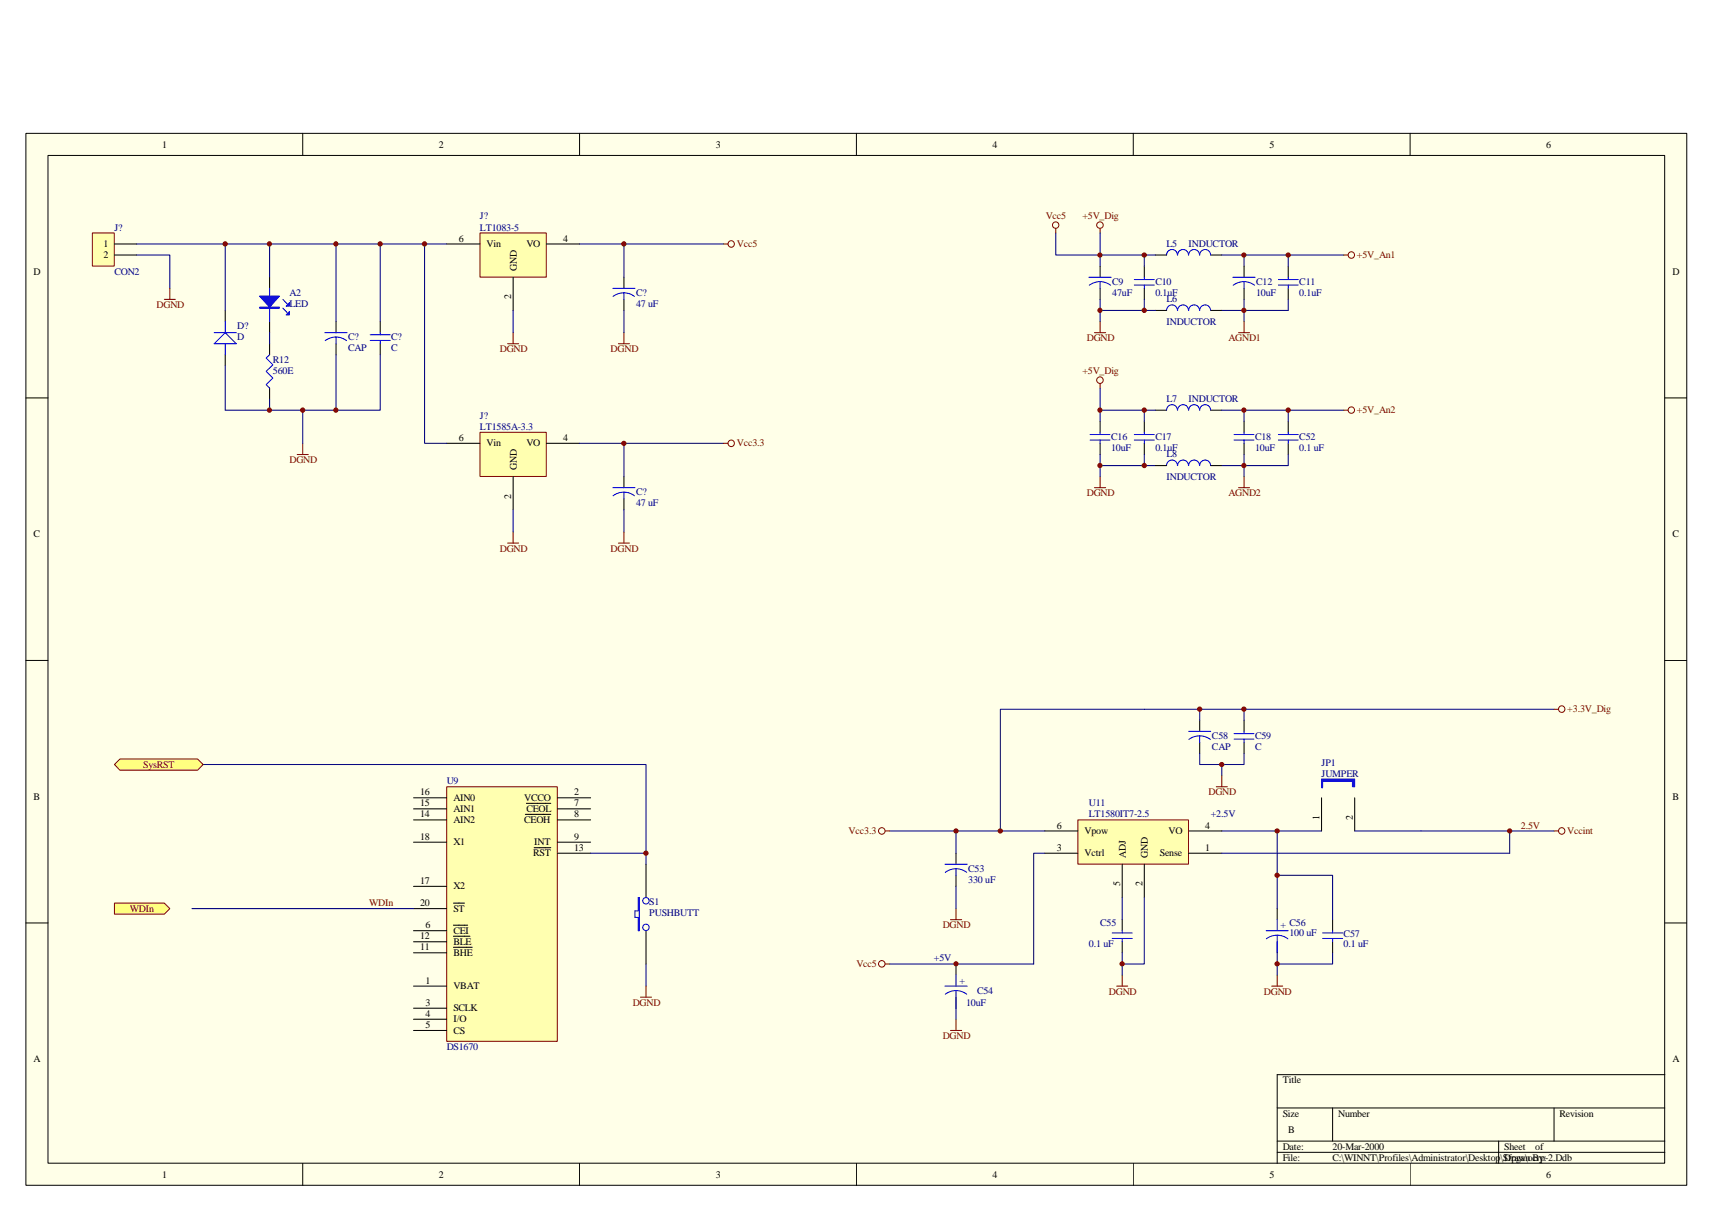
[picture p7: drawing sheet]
<svg xmlns="http://www.w3.org/2000/svg" width="420mm" height="297mm" viewBox="0 0 420 297" stroke-linecap="round" stroke-linejoin="round" font-family="sans-serif">
<path d="M6.3 32.7h407.4v258h-407.4z" fill="#ffffe8"/>
<g fill="none" stroke="#000" stroke-width=".25">
<path d="M6.3 32.7h407.4v258h-407.4zM11.8 38.1h396.5v247.2h-396.5zM74.3 32.7v5.4M142.2 32.7v5.4M210.1 32.7v5.4M278 32.7v5.4M345.9 32.7v5.4M66.1 68v2.7M66.1 78.9v2.7M280.7 65.3v2.7M280.7 70.7v2.7M283.4 62.6h2.7"/>
<path d="M297 62.6h2.7M316 65.3v2.7M316 70.7v2.7M6.3 97.6h5.5M66.1 84.3v2.7M66.1 95.2v2.7M408.3 97.6h5.5M269.8 103.3v2.7M269.8 108.7v2.8M280.7 103.3v2.7M280.7 108.7v2.8M283.4 100.6h2.7"/>
<path d="M297 100.6h2.7M305.1 103.3v2.7M305.1 108.7v2.8M6.3 162h5.5M408.3 162h5.5M324.1 195.7v8.1M332.3 195.7v8.1M6.3 226.4h5.5M234.5 236.5v2.7M313.3 222.9v2.7M313.3 231v2.7M408.3 226.4h5.5"/>
<path d="M234.5 244.6v2.7M313.3 271.8h95M313.3 279.9h95M326.9 271.8v8.1M367.6 279.9v5.5M381.2 271.8v8.1M408.3 263.6h-95v21.8M74.3 285.4v5.4M142.2 285.4v5.4M210.1 285.4v5.4M278 285.4v5.4M313.3 282.6h95"/>
<path d="M345.9 285.4v5.4"/>
</g>
<g fill="none" stroke="#800000" stroke-width=".25">
<path d="M269.8 56v1.1M269.8 78.9v2.7M305.1 78.9v2.7M268.4 81.6h2.8M269.8 94.1v1.1M303.8 81.6h2.7M72.9 111.5h2.7M74.3 108.7v2.8M268.4 119.6h2.8M269.8 116.9v2.7M303.8 119.6h2.7M305.1 116.9v2.7"/>
<path d="M217.1 236.5h1.1M233.1 225.6h2.8M234.5 222.9v2.7M313.3 239.2v2.7M233.1 252.8h2.8M234.5 250v2.8M311.9 241.9h2.7"/>
<circle cx="269.8" cy="55.2" r=".79"/>
<circle cx="269.8" cy="93.2" r=".8"/>
<circle cx="216.3" cy="236.4" r=".8"/>
</g>
<g fill="none" stroke="#00f" stroke-width=".25">
<path d="M66.1 70.7v8.2M69.4 75.6l1 1.1M69.4 73.4l1 1.1M278.2 69.9h4.9M278.2 68.6h4.9M280.7 68v.6M280.7 69.9v.8M286.1 62.6a1.33 1.33 0 0 1 1.4-1.4 1.33 1.33 0 0 1 1.3 1.4 1.35 1.35 0 0 1 1.4-1.4 1.35 1.35 0 0 1 1.3 1.4M291.5 62.6a1.33 1.33 0 0 1 1.4-1.4 1.33 1.33 0 0 1 1.3 1.4M294.3 62.6a1.33 1.33 0 0 1 1.3-1.4 1.33 1.33 0 0 1 1.3 1.4M313.6 69.9h4.8M313.6 68.6h4.8"/>
<path d="M316 68v.6M316 69.9v.8M66.1 87l-.8 .8 1.6 1.7-1.6 1.6 1.6 1.6-1.6 1.6 .8 .9M267.4 107.9h4.8M267.4 106.6h4.8M269.8 106v.6M269.8 107.9v.8M278.2 107.9h4.9M278.2 106.6h4.9M280.7 106v.6M280.7 107.9v.8M286.1 100.6a1.33 1.33 0 0 1 1.4-1.3 1.33 1.33 0 0 1 1.3 1.3 1.35 1.35 0 0 1 1.4-1.3 1.35 1.35 0 0 1 1.3 1.3"/>
<path d="M291.5 100.6a1.33 1.33 0 0 1 1.4-1.3 1.33 1.33 0 0 1 1.3 1.3M294.3 100.6a1.33 1.33 0 0 1 1.3-1.3 1.33 1.33 0 0 1 1.3 1.3M302.7 107.9h4.9M302.7 106.6h4.9M305.1 106v.6M305.1 107.9v.8M234.5 239.2v2.7M310.6 228.3h5.4M313.3 229.4l1.3 .2 1.3 .7M313.3 229.4l-1.4 .2-1.3 .7M313.3 225.6v2.7M313.3 229.4v4.3"/>
<path d="M231.8 241.9h5.4M234.5 243l1.4 .2 1.2 .7M234.5 243l-1.4 .2-1.2 .7M234.5 243v4.3"/>
</g>
<g fill="none" stroke="#000080" stroke-width=".25">
<path d="M269.8 57.1v8.2M269.8 62.6h13.6M269.8 73.4v2.7M280.7 62.6v2.7M280.7 73.4v2.7M299.7 62.6h29.9M305.1 62.6v2.7M305.1 73.4v5.5M66.1 97.9v2.7M269.8 95.2v8.1M269.8 111.5v2.7M269.8 100.6h13.6"/>
<path d="M280.7 100.6v2.7M280.7 111.5v2.7M299.7 100.6h29.9M305.1 100.6v2.7M305.1 111.5v5.4M299.7 203.8h24.4M218.2 236.5h35.3"/>
</g>
<g fill="#00f" stroke="#00f" stroke-width=".25">
<path d="M63.7 72.6h4.8l-2.4 2.7z" fill-rule="evenodd"/>
<path d="M63.7 75.3h4.8v.3h-4.8z" fill-rule="evenodd"/>
<path d="M71 76.4v.8h-.8z" fill-rule="evenodd"/>
<path d="M71 74.2v.9h-.8z" fill-rule="evenodd"/>
<path d="M324.1 191.1h8.2v1.9h-.6v-1.4h-7.3v1.6h-.3z" fill-rule="evenodd"/>
</g>
<path d="M109.6 193h27.1v62.4h-27.1z" fill="#ffffb0"/>
<g fill="none" stroke="#800000" stroke-width=".25">
<path d="M259 56v1.1M109.6 193h27.1v62.4h-27.1zM275.3 239.2v2.7M273.9 241.9h2.7"/>
<circle cx="258.9" cy="55.2" r=".79"/>
</g>
<g fill="none" stroke="#000" stroke-width=".25">
<path d="M55.2 76.1v2.8M55.2 87v2.7M101.4 195.7h8.2M101.4 198.4h8.2M128.9 199.8h6.2M129.1 197h6M136.7 195.7h8.2M136.7 198.4h8.2M101.4 201.1h8.2M101.4 206.6h8.2M101.4 217.4h8.2M131 207.9h4.1"/>
<path d="M136.7 201.1h8.2M136.7 206.6h8.2M136.7 209.3h8.2M158.5 212v8.2M101.4 222.9h8.2M101.4 228.3h8.2M101.4 231h8.2M101.4 233.7h8.2M111.2 221.5h2.7M111.2 226.9h3.5M111.2 229.6h4.1M111.2 232.4h4.6"/>
<path d="M158.5 228.3v8.2M101.4 247.3h8.2M101.4 252.8h8.2M101.4 250h8.2M101.4 241.9h8.2"/>
</g>
<g fill="none" stroke="#00f" stroke-width=".25">
<path d="M55.2 78.9v2.7M52.5 84.3l2.7-2.7 2.8 2.7zM52.5 81.6h5.5M55.2 84.3v2.7M156.5 220.2h.3v8.1h-.3v-3.3h-.8v-1.6h.8z"/>
<circle cx="158.4" cy="220.9" r=".79"/>
<circle cx="158.4" cy="227.5" r=".79"/>
</g>
<path d="M259 57.1v5.5h10.8M55.2 89.7v10.9M283.4 114.2h-13.6v2.7" fill="none" stroke="#000080" stroke-width=".25"/>
<path d="M264.4 201.2h27.1v10.7h-27.1z" fill="#ffffb0"/>
<g fill="none" stroke="#800000" stroke-width=".25">
<path d="M329.6 62.6h1.1M329.6 100.6h1.1M381.2 174h1.1M298.3 193h2.7M299.7 190.3v2.7M217.1 203.8h1.1M264.4 201.1h27.1v10.8h-27.1zM381.2 203.8h1.1M157.1 244.6h2.7M158.5 241.9v2.7"/>
<circle cx="331.4" cy="62.5" r=".79"/>
<circle cx="331.4" cy="100.6" r=".79"/>
<circle cx="383" cy="173.9" r=".79"/>
<circle cx="216.3" cy="203.8" r=".8"/>
<circle cx="383" cy="203.8" r=".79"/>
</g>
<g fill="none" stroke="#000" stroke-width=".25">
<path d="M269.8 65.3v2.7M269.8 70.7v2.7M283.4 76.1h2.7M297 76.1h2.7M305.1 65.3v2.7M305.1 70.7v2.7M283.4 114.2h2.7M297 114.2h2.7M316 103.3v2.7M316 108.7v2.8M294.3 176.7v2.7M305.1 176.7v2.7"/>
<path d="M294.3 182.1v2.7M305.1 182.1v2.7M234.5 209.3v2.7M234.5 214.7v2.7M256.2 203.8h8.2M256.2 209.3h8.2M275.3 212v8.2M280.7 212v8.2M291.5 203.8h8.2M291.5 209.3h8.2M275.3 225.6v2.7M275.3 231v2.7"/>
<path d="M326.9 225.6v2.7M326.9 231v2.7"/>
</g>
<g fill="none" stroke="#000080" stroke-width=".25">
<path d="M283.4 76.1h-13.6v2.8M316 62.6v2.7M316 73.4v2.7h-16.3M55.2 100.6h10.9M74.3 100.6v8.1M316 111.5v2.7h-16.3M316 100.6v2.7M294.3 174v2.7M305.1 174v2.7M381.2 174h-135.8v29.8M294.3 184.8v2.7h10.8v-2.7M299.7 187.5v2.8"/>
<path d="M144.9 209.3h13.6v2.7M218.2 203.8h38M234.5 203.8v5.5M234.5 217.4v5.5M256.2 209.3h-2.7v27.2M313.3 214.7h13.6v10.9M313.3 203.8v19.1M332.3 203.8h48.9M370.3 203.8v5.5h-70.6M47.1 222.9h54.3M158.5 236.5v5.4M275.3 220.2v5.4"/>
<path d="M275.3 233.7v5.5M280.7 220.2v16.3h-5.4M313.3 233.7v5.5M326.9 233.7v2.8h-13.6M234.5 247.3v2.7"/>
</g>
<g fill="none" stroke="#00f" stroke-width=".25">
<path d="M267.1 68h5.4M269.8 69.1l1.4 .2 1.2 .7M269.8 69.1l-1.4 .2-1.2 .7M269.8 69.1v1.6M286.1 76.1a1.33 1.33 0 0 1 1.4-1.3 1.33 1.33 0 0 1 1.3 1.3 1.35 1.35 0 0 1 1.4-1.3 1.35 1.35 0 0 1 1.3 1.3M291.5 76.1a1.33 1.33 0 0 1 1.4-1.3 1.33 1.33 0 0 1 1.3 1.3M294.3 76.1a1.33 1.33 0 0 1 1.3-1.3 1.33 1.33 0 0 1 1.3 1.3M302.4 68h5.4M305.1 69.1l1.4 .2 1.2 .7M305.1 69.1l-1.4 .2-1.2 .7M305.1 69.1v1.6M286.1 114.2a1.33 1.33 0 0 1 1.4-1.4 1.33 1.33 0 0 1 1.3 1.4 1.35 1.35 0 0 1 1.4-1.4 1.35 1.35 0 0 1 1.3 1.4"/>
<path d="M291.5 114.2a1.33 1.33 0 0 1 1.4-1.4 1.33 1.33 0 0 1 1.3 1.4M294.3 114.2a1.33 1.33 0 0 1 1.3-1.4 1.33 1.33 0 0 1 1.3 1.4M313.6 107.9h4.8M313.6 106.6h4.8M316 106v.6M316 107.9v.8M291.5 179.4h5.5M302.7 179.9h4.9M305.1 179.4v.5M294.3 180.5l1.3 .2 1.3 .7M294.3 180.5l-1.5 .2-1.2 .7M294.3 180.5v1.6"/>
<path d="M302.7 181.3h4.9M305.1 181.3v.8M231.8 212h5.4M234.5 213.1l1.4 .2 1.2 .7M234.5 213.1l-1.4 .2-1.2 .7M234.5 213.1v1.6M272.8 230.2h4.9M272.8 228.8h4.9M275.3 228.3v.5M275.3 230.2v.8M324.4 230.2h4.9M324.4 228.8h4.9"/>
<path d="M326.9 228.3v.5M326.9 230.2v.8"/>
</g>
<g fill="#800000" stroke="#800000" stroke-width=".25">
<circle cx="269.8" cy="62.6" r=".51"/>
<circle cx="280.7" cy="76.1" r=".52"/>
<circle cx="280.7" cy="62.6" r=".52"/>
<circle cx="269.8" cy="76.1" r=".52"/>
<circle cx="269.8" cy="100.6" r=".52"/>
<circle cx="280.7" cy="114.2" r=".52"/>
<circle cx="280.7" cy="100.6" r=".52"/>
<circle cx="269.8" cy="114.2" r=".52"/>
<circle cx="305.1" cy="100.6" r=".52"/>
<circle cx="305.1" cy="114.2" r=".52"/>
<circle cx="316" cy="100.6" r=".52"/>
<circle cx="305.1" cy="76.1" r=".52"/>
<circle cx="305.1" cy="62.6" r=".51"/>
<circle cx="316" cy="62.6" r=".52"/>
</g>
<path d="M28.1 221.5h12.2l1.4 1.4-1.4 1.3h-12.2z" fill-rule="evenodd" fill="#ffff80" stroke="#800000" stroke-width=".25"/>
<path d="M47.1 187.5h111.4v21.8" fill="none" stroke="#000080" stroke-width=".25"/>
<circle cx="158.4" cy="209.3" r=".52" fill="#800000" stroke="#800000" stroke-width=".25"/>
<path d="M28.1 187.5l1.3-1.3h19.1l1.3 1.3-1.3 1.4h-19.1z" fill-rule="evenodd" fill="#ffff80" stroke="#800000" stroke-width=".25"/>
<g fill="#800000" stroke="#800000" stroke-width=".25">
<circle cx="275.2" cy="236.4" r=".52"/>
<circle cx="313.3" cy="203.8" r=".52"/>
<circle cx="370.3" cy="203.8" r=".51"/>
<circle cx="294.3" cy="173.9" r=".52"/>
<circle cx="305.1" cy="173.9" r=".51"/>
<circle cx="299.7" cy="187.5" r=".52"/>
<circle cx="313.3" cy="214.7" r=".52"/>
<circle cx="313.3" cy="236.4" r=".52"/>
<circle cx="234.5" cy="236.4" r=".51"/>
<circle cx="234.5" cy="203.8" r=".51"/>
<circle cx="245.4" cy="203.8" r=".52"/>
</g>
<path d="M22.7 57.2h5.3v8.1h-5.3z" fill="#ffffb0"/>
<path d="M22.6 57.1h5.4v8.2h-5.4zM40.3 73.4h2.7M41.7 70.7v2.7" fill="none" stroke="#800000" stroke-width=".25"/>
<path d="M28.1 59.8h5.4M28.1 62.6h5.4" fill="none" stroke="#000" stroke-width=".25"/>
<path d="M33.5 59.8h32.6M33.5 62.6h8.2v8.1" fill="none" stroke="#000080" stroke-width=".25"/>
<path d="M117.8 57.2h16.2v10.8h-16.2z" fill="#ffffb0"/>
<path d="M117.7 57.1h16.3v10.9h-16.3z" fill="none" stroke="#800000" stroke-width=".25"/>
<path d="M109.6 59.8h8.1M134 59.8h8.2M125.9 68v8.1" fill="none" stroke="#000" stroke-width=".25"/>
<path d="M117.8 106.1h16.2v10.8h-16.2z" fill="#ffffb0"/>
<g fill="none" stroke="#800000" stroke-width=".25">
<path d="M177.5 59.8h1.1M124.5 84.3h2.7M125.9 81.6v2.7M151.7 84.3h2.7M153 81.6v2.7M117.7 106h16.3v10.9h-16.3zM177.5 108.7h1.1M124.5 133.2h2.7M125.9 130.5v2.7M151.7 133.2h2.7M153 130.5v2.7"/>
<circle cx="179.3" cy="59.8" r=".79"/>
<circle cx="179.3" cy="108.7" r=".79"/>
</g>
<path d="M82.4 78.9v2.7M93.3 78.9v2.7M153 68v2.7M153 73.4v2.7M82.4 84.3v2.7M93.3 84.3v2.7M109.6 108.7h8.1M125.9 116.9v8.1M134 108.7h8.2M153 116.9v2.7M153 122.3v2.7" fill="none" stroke="#000" stroke-width=".25"/>
<g fill="none" stroke="#000080" stroke-width=".25">
<path d="M55.2 59.8v16.3M82.4 59.8v19.1M93.3 59.8v19.1M104.1 59.8v48.9h5.5M109.6 59.8h-43.5v8.2M142.2 59.8h35.3M153 59.8v8.2M125.9 76.1v5.5M153 76.1v5.5M66.1 81.6v2.7M82.4 87v13.6M93.3 87v13.6h-27.2"/>
<path d="M142.2 108.7h35.3M153 108.7v8.2M125.9 125v5.5M153 125v5.5"/>
</g>
<g fill="none" stroke="#00f" stroke-width=".25">
<path d="M150.3 70.7h5.4M150.4 72.7a4.3 4.3 0 0 1 5.2 0M153 71.8v1.6M79.7 81.6h5.4M79.8 83.6a4.3 4.3 0 0 1 5.2 0M82.4 82.7v1.6M90.8 83.5h4.9M90.8 82.1h4.9M93.3 81.6v.5M93.3 83.5v.8M150.3 119.6h5.4M150.4 121.6a4.3 4.3 0 0 1 5.2 0"/>
<path d="M153 120.7v1.6"/>
</g>
<g fill="#800000" stroke="#800000" stroke-width=".25">
<circle cx="104.1" cy="59.8" r=".52"/>
<circle cx="66.1" cy="59.8" r=".52"/>
<circle cx="55.2" cy="59.8" r=".52"/>
<circle cx="82.4" cy="59.8" r=".52"/>
<circle cx="93.2" cy="59.8" r=".52"/>
<circle cx="66.1" cy="100.6" r=".52"/>
<circle cx="82.4" cy="100.6" r=".52"/>
<circle cx="153" cy="108.7" r=".52"/>
<circle cx="153" cy="59.8" r=".52"/>
<circle cx="74.2" cy="100.6" r=".52"/>
</g>
<g font-size="2.5">
<text x="39.8" y="36.2">1</text>
<text x="107.7" y="36.2">2</text>
<text x="175.6" y="36.2">3</text>
<text x="243.5" y="36.2">4</text>
<text x="311.4" y="36.2">5</text>
<text x="379.3" y="36.2">6</text>
<text x="112.6" y="59.3">6</text>
<text x="138.1" y="59.3">4</text>
<text x="25.4" y="60.6">1</text>
<text x="25.4" y="63.3">2</text>
<text x="119.3" y="60.6">Vin</text>
<text x="129.1" y="60.6">VO</text>
<text x="8.3" y="67.4">D</text>
<text x="126.7" y="66.4" transform="rotate(-90 126.7 66.4)">GND</text>
<text x="410.3" y="67.4">D</text>
<text x="125.4" y="73.4" transform="rotate(-90 125.4 73.4)">2</text>
<text x="112.6" y="108.1">6</text>
<text x="119.3" y="109.5">Vin</text>
<text x="129.1" y="109.5">VO</text>
<text x="138.1" y="108.1">4</text>
<text x="126.7" y="115.3" transform="rotate(-90 126.7 115.3)">GND</text>
<text x="125.4" y="122.3" transform="rotate(-90 125.4 122.3)">2</text>
<text x="8.3" y="131.8">C</text>
<text x="410.3" y="131.8">C</text>
<text x="8.3" y="196.2">B</text>
<text x="103" y="195.1">16</text>
<text x="103" y="197.8">15</text>
<text x="111.2" y="196.5">AIN0</text>
<text x="128.6" y="196.5">VCCO</text>
<text x="140.8" y="195.1">2</text>
<text x="140.8" y="197.8">7</text>
<text x="410.3" y="196.2">B</text>
<text x="103" y="200.5">14</text>
<text x="111.2" y="199.2">AIN1</text>
<text x="111.2" y="201.9">AIN2</text>
<text x="128.6" y="201.9">CEOH</text>
<text x="129.1" y="199.2">CEOL</text>
<text x="140.8" y="200.5">8</text>
<text x="259.2" y="203.2">6</text>
<text x="295.6" y="203.2">4</text>
<text x="323.7" y="201.1" transform="rotate(-90 323.7 201.1)">1</text>
<text x="331.8" y="201.1" transform="rotate(-90 331.8 201.1)">2</text>
<text x="103" y="205.9">18</text>
<text x="111.2" y="207.3">X1</text>
<text x="131" y="207.3">INT</text>
<text x="140.8" y="205.9">9</text>
<text x="140.8" y="208.7">13</text>
<text x="259.2" y="208.7">3</text>
<text x="266" y="204.6">Vpow</text>
<text x="286.6" y="204.6">VO</text>
<text x="295.6" y="208.7">1</text>
<text x="130.8" y="210">RST</text>
<text x="266" y="210">Vctrl</text>
<text x="276.1" y="210.3" transform="rotate(-90 276.1 210.3)">ADJ</text>
<text x="281.6" y="210.3" transform="rotate(-90 281.6 210.3)">GND</text>
<text x="284.5" y="210">Sense</text>
<text x="103" y="216.8">17</text>
<text x="111.2" y="218.2">X2</text>
<text x="274.8" y="217.4" transform="rotate(-90 274.8 217.4)">5</text>
<text x="280.2" y="217.4" transform="rotate(-90 280.2 217.4)">2</text>
<text x="103" y="222.3">20</text>
<text x="104.4" y="227.7">6</text>
<text x="111.2" y="223.6">ST</text>
<text x="103" y="230.4">12</text>
<text x="103" y="233.1">11</text>
<text x="111.2" y="229.1">CEI</text>
<text x="111.2" y="231.8">BLE</text>
<text x="111.2" y="234.5">BHE</text>
<text x="104.4" y="241.3">1</text>
<text x="111.2" y="242.6">VBAT</text>
<text x="104.4" y="246.7">3</text>
<text x="104.4" y="249.4">4</text>
<text x="111.2" y="248.1">SCLK</text>
<text x="111.2" y="250.8">I/O</text>
<text x="104.4" y="252.1">5</text>
<text x="111.2" y="253.5">CS</text>
<text x="8.3" y="260.5">A</text>
<text x="410.3" y="260.5">A</text>
<text x="314.6" y="265.7">Title</text>
<text x="314.6" y="273.9">Size</text>
<text x="328.2" y="273.9">Number</text>
<text x="382.5" y="273.9">Revision</text>
<text x="316" y="277.9">B</text>
<text x="314.6" y="284.8">File:</text>
<text x="314.6" y="282">Date:</text>
<text x="326.9" y="284.8">C:\WINNT\Profiles\Administrator\Desktop\Sfpga\ocrp-2.Ddb</text>
<text x="326.9" y="282">20-Mar-2000</text>
<text x="368.9" y="282">Sheet</text>
<text x="368.9" y="284.8">Drawn By:</text>
<text x="376.6" y="282">of</text>
<text x="39.8" y="288.8">1</text>
<text x="107.7" y="288.8">2</text>
<text x="175.6" y="288.8">3</text>
<text x="243.5" y="288.8">4</text>
<text x="311.4" y="288.8">5</text>
<text x="379.3" y="288.8">6</text>
</g>
<g font-size="2.5" fill="#000080">
<text x="117.7" y="53.8">J?</text>
<text x="28.1" y="56.5">J?</text>
<text x="117.7" y="56.5">LT1083-5</text>
<text x="286.1" y="60.6">L5</text>
<text x="291.5" y="60.6">INDUCTOR</text>
<text x="28.1" y="67.4">CON2</text>
<text x="272.8" y="69.8">C9</text>
<text x="283.4" y="69.8">C10</text>
<text x="308.1" y="69.8">C12</text>
<text x="318.7" y="69.8">C11</text>
<text x="71" y="72.6">A2</text>
<text x="71" y="75.3">LED</text>
<text x="156" y="72.6">C?</text>
<text x="156" y="75.3">47 uF</text>
<text x="272.8" y="72.6">47uF</text>
<text x="283.4" y="72.6">0.1uF</text>
<text x="286.1" y="74.2">L6</text>
<text x="308.1" y="72.6">10uF</text>
<text x="318.7" y="72.6">0.1uF</text>
<text x="58.2" y="80.7">D?</text>
<text x="58.2" y="83.4">D</text>
<text x="85.4" y="83.4">C?</text>
<text x="96" y="83.4">C?</text>
<text x="286.1" y="79.6">INDUCTOR</text>
<text x="66.9" y="89.1">R12</text>
<text x="85.4" y="86.1">CAP</text>
<text x="96" y="86.1">C</text>
<text x="66.9" y="91.8">560E</text>
<text x="286.1" y="98.7">L7</text>
<text x="291.5" y="98.7">INDUCTOR</text>
<text x="117.7" y="102.7">J?</text>
<text x="117.7" y="105.4">LT1585A-3.3</text>
<text x="272.5" y="107.9">C16</text>
<text x="283.4" y="107.9">C17</text>
<text x="307.8" y="107.9">C18</text>
<text x="318.7" y="107.9">C52</text>
<text x="272.5" y="110.6">10uF</text>
<text x="283.4" y="110.6">0.1uF</text>
<text x="286.1" y="112.2">L8</text>
<text x="307.8" y="110.6">10uF</text>
<text x="318.7" y="110.6">0.1 uF</text>
<text x="286.1" y="117.7">INDUCTOR</text>
<text x="156" y="121.5">C?</text>
<text x="156" y="124.2">47 uF</text>
<text x="297.3" y="181.2">C58</text>
<text x="297.3" y="184">CAP</text>
<text x="307.8" y="181.2">C59</text>
<text x="307.8" y="184">C</text>
<text x="324.1" y="187.8">JP1</text>
<text x="324.1" y="190.5">JUMPER</text>
<text x="109.6" y="192.4">U9</text>
<text x="267.1" y="197.8">U11</text>
<text x="267.1" y="200.5">LT1580IT7-2.5</text>
<text x="297" y="200.5">+2.5V</text>
<text x="237.5" y="213.9">C53</text>
<text x="159.3" y="222">S1</text>
<text x="237.5" y="216.6">330 uF</text>
<text x="159.3" y="224.7">PUSHBUTT</text>
<text x="269.8" y="227.1">C55</text>
<text x="314.1" y="227.7">+ C56</text>
<text x="267.1" y="232.3">0.1 uF</text>
<text x="316.3" y="229.6">100 uF</text>
<text x="329.6" y="229.9">C57</text>
<text x="329.6" y="232.3">0.1 uF</text>
<text x="229.1" y="235.8">+5V</text>
<text x="235.3" y="241.3">+</text>
<text x="239.6" y="243.7">C54</text>
<text x="236.9" y="246.7">10uF</text>
<text x="109.6" y="257.6">DS1670</text>
</g>
<g font-size="2.5" fill="#800000">
<text x="256.5" y="53.8">Vcc5</text>
<text x="265.5" y="53.8">+5V_Dig</text>
<text x="180.7" y="60.6">Vcc5</text>
<text x="332.8" y="63.3">+5V_An1</text>
<text x="38.4" y="75.6">DGND</text>
<text x="266.6" y="83.7">DGND</text>
<text x="301.3" y="83.7">AGND1</text>
<text x="122.6" y="86.4">DGND</text>
<text x="149.8" y="86.4">DGND</text>
<text x="265.5" y="91.8">+5V_Dig</text>
<text x="332.8" y="101.4">+5V_An2</text>
<text x="71" y="113.6">DGND</text>
<text x="180.7" y="109.5">Vcc3.3</text>
<text x="266.6" y="121.7">DGND</text>
<text x="301.3" y="121.7">AGND2</text>
<text x="122.6" y="135.3">DGND</text>
<text x="149.8" y="135.3">DGND</text>
<text x="384.4" y="174.7">+3.3V_Dig</text>
<text x="35.1" y="188.3">SysRST</text>
<text x="296.4" y="195.1">DGND</text>
<text x="373" y="203.2">2.5V</text>
<text x="208.2" y="204.6">Vcc3.3</text>
<text x="384.4" y="204.6">Vccint</text>
<text x="31.9" y="223.6">WDIn</text>
<text x="90.6" y="222.3">WDIn</text>
<text x="231.2" y="227.7">DGND</text>
<text x="210.1" y="237.2">Vcc5</text>
<text x="272" y="244">DGND</text>
<text x="310" y="244">DGND</text>
<text x="155.2" y="246.7">DGND</text>
<text x="231.2" y="254.9">DGND</text>
</g>
</svg>
